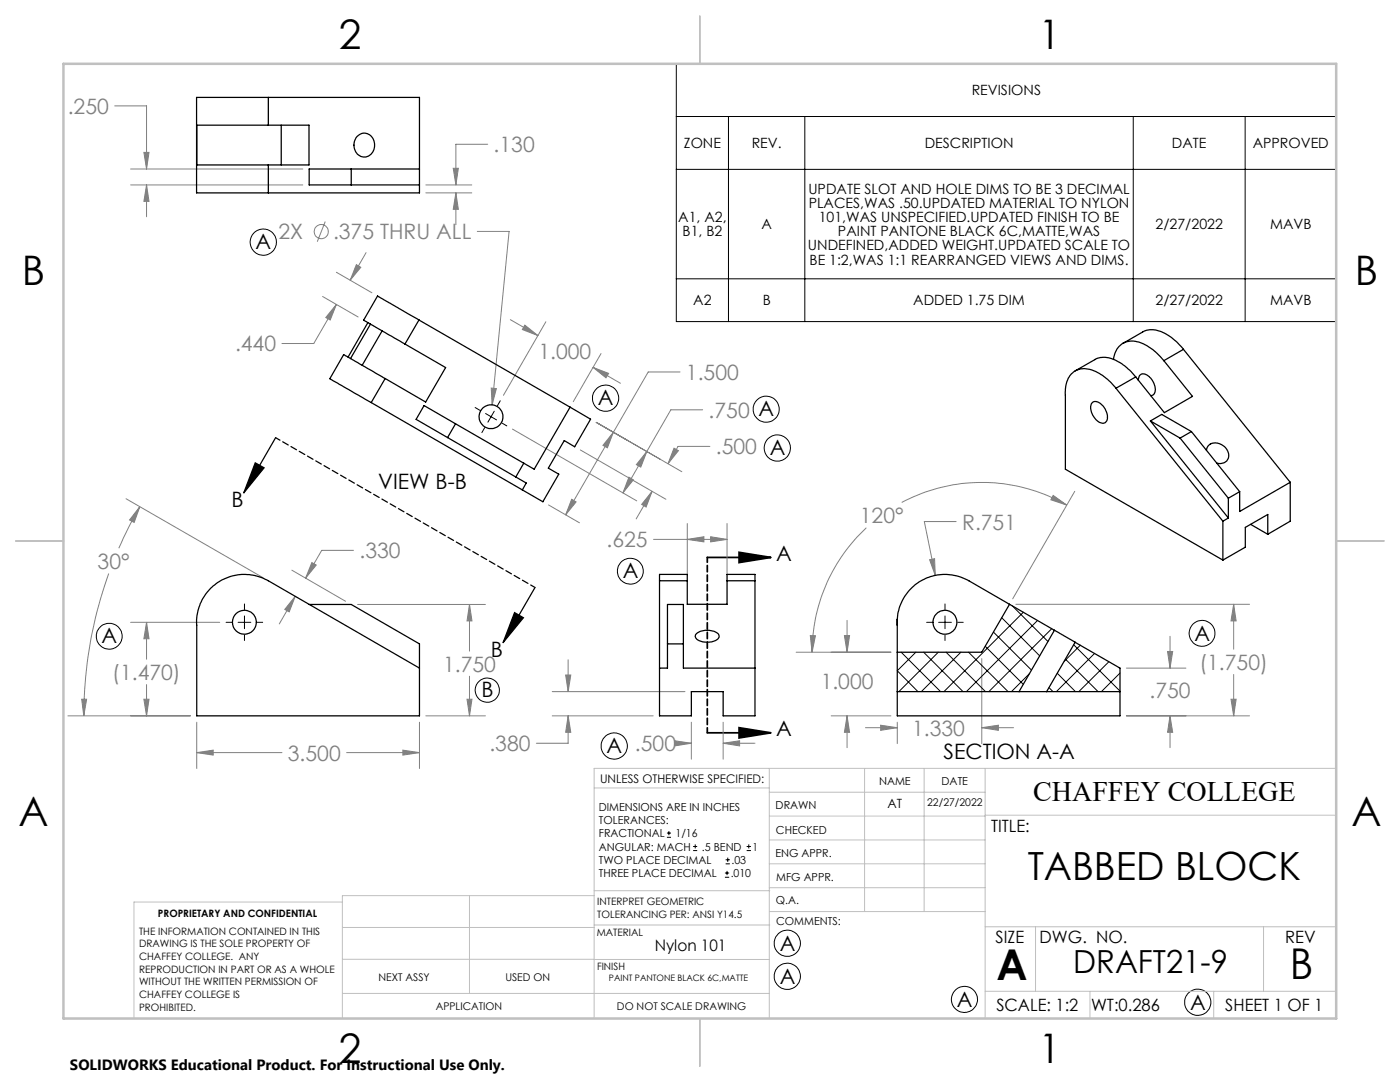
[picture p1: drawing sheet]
<svg xmlns="http://www.w3.org/2000/svg" width="279mm" height="216mm" viewBox="0 0 279 216" stroke-linecap="round" stroke-linejoin="round" font-family="sans-serif">
<g fill="none" stroke="#808080" stroke-width=".2">
<path d="M22.9 21.1h6.3v12.6M26.1 36.9h34.3M26.1 33.7h34.3M28.7 30.4h1l-.5 3.3zM29.2 36.9v6.4M29.2 36.9l.5 3.3h-1zM85 36.9h9.2M85 38.5h9.2M90.5 33.6h1l-.5 3.3zM91 38.5v6.3M91 38.5l.5 3.3h-1zM97.3 28.8h-6.3v8.1"/>
<path d="M64.4 59.2l7.1 4.1M64.9 44.2l-1.6 4M67.1 54.3l7.1 4.1M71.1 52.8l.9 .5-2.1 2.6zM73.1 50.4l-3.2 5.5M95.2 46.2h6.4l-3.4 34.6M67.1 60.7l-1.2 3.2-.9-.5zM67.1 60.7l-4.5 7.8h-6.3M98 77.4l1.1 .1-.9 3.3zM101.8 63.8l5.6 3.2M104.7 64.9l2.7 2.1-3.2-1.2zM108.9 64.2l-8.4 14.7"/>
<path d="M118.4 73.3l3.1 1.2-.6 .9zM118.4 73.3l5.4 3.2M119.9 70.6l-5.5 9.6M135.7 74.2h-6.3l-7 12.1M25.2 99.5l27.3 15.8M102.3 85.6l24.8 14.3M114.1 99.6l.9 .6-2.1 2.5zM115.8 89.8l17.1 9.8M119 84.3l17.1 9.8M122.4 86.3l-1.2 3.1-.9-.5zM122.4 86.3l-9.5 16.4M125.5 95.2l.9 .5-2.1 2.7z"/>
<path d="M129.1 90.1l-1.2 3.1-.9-.5zM129.1 90.1l-4.8 8.3M130.1 98l-1.2 3.2-.8-.6zM130.1 98l-3.1 5.5M134.5 89.4l.9 .5-2.1 2.6zM140.2 81.8h-6.3l-4.8 8.3M141.7 89.1h-6.4l-2 3.4M210.2 98.8l2.7 2-3.2-1.1zM214.5 98l-12.4 21.5M21.7 114.4a84.5 84.5 0 0 0-5 28.4M27.9 101.1l-1.1 3.1-.9-.4zM27.9 101.1l-2.2 4.1-2 4.2"/>
<path d="M58.2 113.8l10.8 6.2M58.9 119l-3.2 5.5M58.9 119l-1.2 3.1-.9-.5zM62.2 112.3l.9 .4-2.1 2.7zM70.6 109.8h-6.4l-3.2 5.6M109.5 100.8l6.1 3.5M130.4 107.6h14.7M137.2 104.5v10.1M137.2 107.6l3.3-.5v1zM141.8 107.1l3.3 .5-3.3 .5zM145.1 104.5v10.1M172.9 105.3a33.9 33.9 0 0 0-10.8 24.8"/>
<path d="M180 100.3a34.1 34.1 0 0 1 32.9 .5M185.5 111.7l1-.2 .2 3.3zM190.8 104.1h-6.3l2.2 10.7M16.3 139.5h1l-.6 3.3zM26.1 124.2h17.8M28.7 139.5h1l-.5 3.3zM29.2 124.2v7.4M29.2 136.6v6.2M29.2 124.2l.5 3.3h-1zM71.4 120.6h25.5M93.2 139.5h1l-.5 3.3zM93.7 120.6l.5 3.3h-1z"/>
<path d="M93.7 120.6v9.3M93.7 134.9v7.9M110.2 138h26.5M112.9 134.7h1l-.5 3.3zM113.4 131.7v6.3M158.9 130.1h18.9M161.7 126.8l1 .1-.6 3.2zM168.5 126.8h1l-.4 3.3zM169.1 123.8v6.3M195.9 131.4v17M202.7 120.6h46.7M224.8 133.3h11.9"/>
<path d="M233 130h1l-.5 3.3zM233.5 127v6.3M245.7 139.5h1l-.5 3.3zM246.2 120.6l.5 3.3h-1zM246.2 120.6v8.9M246.2 134.6v8.2M13.5 142.8h24.5M39.3 144.1v9.3M39.3 150.2h17M39.3 150.2l3.2-.5v1zM69.2 150.2h14.5M80.4 149.7l3.3 .5-3.3 .5z"/>
<path d="M83.7 144.1v9.3M85 142.8h11.9M110.2 142.8h20.2M113.4 142.8v5.5h-6.4M113.4 142.8l.5 3.3h-1zM134.7 147.8l3.3 .5-3.3 .5zM136.1 148.3h1.9M138 144.1v7.4M144.3 148.3h6.4M144.3 144.1v7.4M144.3 148.3l3.3-.5v1zM165.9 142.8h11.9"/>
<path d="M169.1 142.8v6.4M169.1 142.8l.4 3.3h-1zM172.7 145.2h6.4M175.8 144.7l3.3 .5-3.3 .5zM179.1 144.1v4.3M195.9 145.2l3.3-.5v1zM195.9 145.2h6.4M224.8 142.8h24.6M233.5 142.8l.5 3.3h-1zM233.5 142.8v6.4"/>
<circle cx="64.1" cy="46.2" r="1.4"/>
</g>
<g fill="none" stroke="#000" stroke-width=".2">
<path d="M135 12.7h131.7v51.5h-131.7zM135 23.2h131.7M135 33.8h131.7M145.4 23.2v41M160.6 23.2v41M226.2 23.2v41M248.5 23.2v41M135 55.6h131.7M99.8 80l-.5 1M94.8 81.3l1 .6M96.7 85.3l-.5 1M96.9 82.5l2.2 1.3"/>
<path d="M98.6 82.1l-1.2 2.1M100.2 84.4l.9 .6M45.1 124.2h1.1M47.5 124.2h2.6M48.8 120.5v1.1M48.8 122.9v2.5M48.8 126.7v1.1M51.3 124.2h1.1M184.9 124.2h1.2M187.3 124.2h2.6M188.6 120.5v1.1M188.6 122.9v2.5"/>
<path d="M188.6 126.7v1.1M191.1 124.2h1.1M133.1 167.1h.8M133.1 166.2h.8M133.5 165.8v.9M138.3 169.7h.8M138.3 168.9h.8M138.7 168.5v.8M144.7 175h.8M144.7 174.2h.8M144.8 172.4h.9M144.8 171.6h.9"/>
<path d="M145.1 173.8v.8M145.2 171.1v.9M149 169.7h.9M149 168.9h.9M149.4 168.5v.8"/>
<circle cx="52.6" cy="48.3" r="2.62"/>
<circle cx="120.9" cy="79.5" r="2.63"/>
<circle cx="152.9" cy="81.6" r="2.6"/>
<circle cx="155.1" cy="89.4" r="2.62"/>
<circle cx="125.8" cy="114" r="2.58"/>
<circle cx="21.8" cy="127" r="2.58"/>
<circle cx="97.2" cy="137.7" r="2.42"/>
<circle cx="239.9" cy="126.4" r="2.59"/>
<circle cx="122.6" cy="148.9" r="2.62"/>
<circle cx="157.1" cy="194.8" r="2.63"/>
<circle cx="157.1" cy="188.2" r="2.63"/>
<circle cx="192.5" cy="199.4" r="2.61"/>
<circle cx="239" cy="200" r="2.62"/>
</g>
<path d="M50.9 92.4l1.8 .9-4.1 5.1zM55 87.3l-6.4 11.1M106.8 117.3l-6.4 10.9M102.7 122.2l1.8 1.1-4.1 4.9z" fill="none" stroke="#000" stroke-width=".25"/>
<path d="M141.1 111.2h12.7M147.5 110.2l6.3 1-6.3 1.1zM141.1 146.2h12.7M147.5 145.2l6.3 1-6.3 1z" fill="none" stroke="#000" stroke-width=".35"/>
<path d="M106.8 117.2l-51.8-29.9" fill="none" stroke="#000" stroke-width=".25" stroke-dasharray="1.3 .6" stroke-dashoffset=".3"/>
<path d="M141.2 111.2v35" fill="none" stroke="#000" stroke-width=".35" stroke-dasharray="1.3 .6" stroke-dashoffset=".3"/>
<g fill="none" stroke="#c0c0c0" stroke-width=".2">
<path d="M118.6 157.2h34.9M153.5 153.3v49.9M153.5 158.1h43.1M172.5 153.3v28.6M184.4 153.3v28.6M196.6 153.3v49.9M266.7 153.3h-148.1v49.9M68.3 180h-41.6v23.2M93.7 178.7v19.5M118.6 178.7h-50.3v24.5M118.6 177.7h35M153.5 167.6h43.1"/>
<path d="M153.5 162.8h43.1M153.5 172.4h43.1M153.5 177.1h43.1M196.6 162.7h70.1M68.3 198.2h85.2M68.3 191.4l85.2 .1M68.3 185.1h50.3M118.6 184.6h35M153.6 181.9h43M196.6 197.8h70.1M196.6 184.9h70.1M206.7 184.9v12.9"/>
<path d="M217.5 197.8v5.4M242.2 197.8v5.4M252.2 184.9v12.9"/>
</g>
<path d="M139.7 3.2v9.5M3.1 107.9h9.6M266.7 107.9h9.5M139.7 203.2v9.6" fill="none" stroke="#c0c0c0" stroke-width=".25"/>
<path d="M12.7 12.7h254v190.5h-254z" fill="none" stroke="#c0c0c0" stroke-width=".5"/>
<g fill="#000">
<path d="M147.5 110.2l6.3 1-6.3 1.1zM147.5 145.2l6.3 1-6.3 1z"/>
<path d="M102.7 122.2l1.8 1.1-4.1 4.9zM50.9 92.4l1.8 .9-4.1 5.1z"/>
</g>
<path d="M27.9 101.1l-1.1 3.1-.9-.4zM16.3 139.5h1l-.6 3.3zM28.7 139.5h1l-.5 3.3zM29.2 124.2l.5 3.3h-1zM58.9 119l-1.2 3.1-.9-.5zM62.2 112.3l.9 .4-2.1 2.7zM93.2 139.5h1l-.5 3.3zM93.7 120.6l.5 3.3h-1zM39.3 150.2l3.2-.5v1zM80.4 149.7l3.3 .5-3.3 .5zM29.2 36.9l.5 3.3h-1zM28.7 30.4h1l-.5 3.3zM91 38.5l.5 3.3h-1zM90.5 33.6h1l-.5 3.3zM137.2 107.6l3.3-.5v1zM141.8 107.1l3.3 .5-3.3 .5zM113.4 142.8l.5 3.3h-1zM112.9 134.7h1l-.5 3.3zM134.7 147.8l3.3 .5-3.3 .5zM144.3 148.3l3.3-.5v1zM210.2 98.8l2.7 2-3.2-1.1zM161.7 126.8l1 .1-.6 3.2zM185.5 111.7l1.2 3.1-.2-3.3zM169.1 142.8l.4 3.3h-1zM168.5 126.8h1l-.4 3.3zM245.7 139.5h1l-.5 3.3zM246.2 120.6l.5 3.3h-1zM233.5 142.8l.5 3.3h-1zM233 130h1l-.5 3.3zM175.8 144.7l3.3 .5-3.3 .5zM195.9 145.2l3.3-.5v1zM71.1 52.8l.9 .5-2.1 2.6zM67.1 60.7l-1.2 3.2-.9-.5zM114.1 99.6l.9 .6-2.1 2.5zM122.4 86.3l-1.2 3.1-.9-.5zM125.5 95.2l.9 .5-2.1 2.7zM129.1 90.1l-1.2 3.1-.9-.5zM130.1 98l-1.2 3.2-.8-.6zM134.5 89.4l.9 .5-2.1 2.6zM118.4 73.3l3.1 1.2-.6 .9zM104.7 64.9l2.7 2.1-3.2-1.2zM98 77.4l.2 3.4 .9-3.3z" fill="#808080"/>
<g fill="none" stroke="#000" stroke-width=".25">
<path d="M53.6 19.4h-14.4v19.1h14.4M53.6 19.4h30.1v19.1h-30.1M53.6 19.4v5.6M53.6 25h-14.3v7.9h14.3M53.6 32.9v5.6M53.6 25h8.1v7.9h-8.1M56.1 25v7.9M70.1 33.7v3.2M71.2 27.3a2.08 2.08 0 0 1 2.5-.4 2.08 2.08 0 0 1 1.1 2.3 2.05 2.05 0 0 1-2.1 2.1 2.05 2.05 0 0 1-2-2.2v-.9zM83.7 33.7h-22v3.2h22M73.4 64.4l-3.9 6.9M73.9 64.7l-3.9 6.8"/>
<path d="M76.3 66l-4 6.9M76.9 75.5l-8.3-4.7-2.8 4.8 8.3 4.7M76.9 75.5l-2.8 4.8M80.8 68.7l8.1 4.6-4 6.9-8-4.7M83.6 63.9l-8.2-4.8-2.8 4.8 8.2 4.8M83.6 63.9l30.2 17.3M83.6 63.9l-2.8 4.8M214.6 74l3.9-2.2a4.9 4.9 0 0 1 5.1 .6l1.9 1.5 1.2 1.3M222.2 71.7a3.8 3.8 0 0 1 5.7-3.2 10.9 10.9 0 0 1 4.4 3.5M222.7 77.5a9.1 9.1 0 0 0-6.4-3.9 3.8 3.8 0 0 0-3.6 3.8l-.1 16.2 31.5 18.2M222.7 77.5l21.4 26.5M224.1 68.5l3.9-2.2a5 5 0 0 1 5.5 .8l1.3 1.1 1.4 1.5"/>
<path d="M226.7 75.2l-4 2.3M227.2 75.9a1.09 1.09 0 0 1 .6-1.2 1.09 1.09 0 0 1 1.3 .3 3.2 3.2 0 0 1 1.3 3.6l-.7 .4M232.3 72l5.7 7.1-5.6 3.2-5.7-7.1M236.2 69.7l21.3 26.5M236.2 69.7l-3.9 2.3M74.1 80.3l34.2 19.8 3.2-5.5-2.1-1.2 3.2-5.5 2.1 1.2 3.2-5.5-4.1-2.4M90.9 84.6l-1.6 2.7M104.5 92.4l-1.6 2.8M113.8 81.2l-7.2 12.4-22-12.7-1.6 2.8 22 12.7-.8 1.4M218 80.3a1.66 1.66 0 0 1 2.2 .8 2.67 2.67 0 0 1 .5 3.1 1.67 1.67 0 0 1-2.3-.9 2.54 2.54 0 0 1-.4-3zM229.6 84l2.2-1.3 6 3.4M229.6 84l15.5 19.4"/>
<path d="M229.6 84l5.9 3.4M235.5 87.4l9.6 12M237.8 86.1l-2.3 1.3M237.8 86.1l9.6 12M240.8 89.9a1.88 1.88 0 0 1 3-1.2 2.08 2.08 0 0 1 .7 3.5l-.9 .3-.8-.1M245.1 99.4v4M247.4 98.1l-2.3 1.3M257.5 96.2l-10.1 5.9v-4M257.5 96.2v7.8l-4.5 2.6M131.6 115.9v-1.3h5.6v1.3M131.6 115.9v26.9h6.4v-4.8h6.3v4.8h6.4v-26.9M131.6 115.9h5.6"/>
<path d="M137.2 115.9v4.7h7.9v-4.7M145.1 115.9v-1.3h5.6v1.3M145.1 115.9h5.6M244.1 104v7.8M245.1 103.4l-1 .6M249.6 104.6l3.4 2M253 106.6v-3.9l-4.5 2.5v4l-4.4 2.6M61.7 120.6h8.4l13.6 7.9v14.3h-44.4v-18.1a9.5 9.5 0 0 1 14.3-8.8l30.1 17.4M131.6 133.3h1.6v-12.7h3.2v12.7h14.3M133.2 128.5h3.2M139 126.5a3.5 3.5 0 0 1 4.4 .1 1.07 1.07 0 0 1-1.1 1.4 3.2 3.2 0 0 1-3.5-.8l-.1-.3zM179.1 123.6v1.1"/>
<path d="M179.1 123.6a9.5 9.5 0 0 1 14.3-7.7l17 9.9M179.1 123.6v19.2h44.4v-9.5l-8.9-5.1M179.1 138h24.3M201.5 120.6l-5.6 9.5h-16.8M203.4 138h5.5M208.9 138h14.6M210.4 125.8l4.2 2.4M210.4 125.8l-7 12.2M214.6 128.2l-5.7 9.8"/>
<circle cx="98" cy="83.1" r="2.38"/>
<circle cx="48.8" cy="124.2" r="2.38"/>
<circle cx="188.6" cy="124.2" r="2.37"/>
</g>
<g fill="none" stroke="#000" stroke-width=".2">
<path d="M179.8 130.1l7.9 7.9M182.8 130.1l-3.7 3.7 4.1 4.2M184.3 130.1l7.9 7.9M187.3 130.1l-7.9 7.9M188.8 130.1l7.9 7.9M191.8 130.1l-7.9 7.9M193.3 130.1l7.9 7.9M196.6 129l7.6 7.6M198.3 126.1l7.5 7.6M199.9 123.3l7.6 7.6M202 120.9l7.2 7.1M204.2 122.2l-15.8 15.8"/>
<path d="M205.5 134.4l-3.6 3.6M207 123.8l-14.1 14.2M209.3 137.2l.8 .8M209.9 125.4l-12.6 12.6M211 134.3l3.6 3.7M212.6 131.5l6.5 6.5M214.3 128.7l9.2 9.2M215.6 128.7l-3.2 3.3M218.4 130.4l-7.6 7.6M221.3 132l-6 6M223.3 133.2l.2 .2M223.5 134.3l-3.7 3.7"/>
</g>
<g font-size="8.5">
<text x="198.9" y="195.5">A</text>
<text x="257.4" y="195.4">B</text>
</g>
<g font-size="8.1">
<text x="67.6" y="9.7">2</text>
<text x="207.3" y="9.7">1</text>
<text x="4.4" y="57">B</text>
<text x="270.4" y="57">B</text>
<text x="3.7" y="164.9">A</text>
<text x="269.7" y="164.9">A</text>
<text x="67.6" y="212.2">2</text>
<text x="207.3" y="212.2">1</text>
</g>
<text font-size="7.8" x="205.1" y="175.7">TABBED BLOCK</text>
<text font-size="6.3" x="214.2" y="194.1">DRAFT21-9</text>
<text font-size="5.6" x="206.2" y="159.8">CHAFFEY COLLEGE</text>
<g font-size="4.2" fill="#808080">
<text x="13.5" y="22.7">.250</text>
<text x="98.5" y="30.4">.130</text>
<text x="55.6" y="47.7">2X</text>
<text x="66.5" y="47.8">.375 THRU ALL</text>
<text x="46.9" y="70.1">.440</text>
<text x="107.5" y="71.6">1.000</text>
<text x="136.9" y="75.8">1.500</text>
<text x="141.4" y="83.4">.750 A</text>
<text x="142.9" y="90.6">.500 A</text>
<text x="171.6" y="104.4">120°</text>
<text x="192" y="105.7">R.751</text>
<text x="19.5" y="113.5">30°</text>
<text x="71.8" y="111.4">.330</text>
<text x="121" y="109.2">.625</text>
<text x="22.4" y="135.7">(1.470)</text>
<text x="88.4" y="134">1.750</text>
<text x="163.8" y="137.5">1.000</text>
<text x="239.4" y="133.6">(1.750)</text>
<text x="229.4" y="139.3">.750</text>
<text x="97.7" y="149.9">.380</text>
<text x="182" y="146.8">1.330</text>
<text x="57.5" y="151.8">3.500</text>
</g>
<g font-size="4.2">
<text x="51" y="49.8">A</text>
<text x="119.3" y="80.9">A</text>
<text x="46.2" y="101.1">B</text>
<text x="75.5" y="97.6">VIEW B-B</text>
<text x="154.9" y="112">A</text>
<text x="124.3" y="115.4">A</text>
<text x="20.3" y="128.4">A</text>
<text x="98" y="131">B</text>
<text x="238.4" y="127.8">A</text>
<text x="96.1" y="139.1">B</text>
<text x="154.9" y="146.9">A</text>
<text x="121.1" y="150.3">A .500</text>
<text x="188.3" y="151.5">SECTION A-A</text>
<text x="155.6" y="189.7">A</text>
<text x="155.6" y="196.3">A</text>
<text x="191" y="200.9">A</text>
<text x="237.5" y="201.5">A</text>
</g>
<g font-size="3.4">
<text x="197.8" y="166">TITLE:</text>
<text x="198.7" y="188.1">SIZE</text>
<text x="207.5" y="188.1">DWG. NO.</text>
<text x="256.5" y="188.2">REV</text>
<text x="198.8" y="201.7">SCALE: 1:2</text>
<text x="217.7" y="201.8">WT:0.286</text>
<text x="244.5" y="201.7">SHEET 1 OF 1</text>
</g>
<text font-size="3.2" x="130.7" y="189.8">Nylon 101</text>
<text font-size="3" x="14" y="213.5">SOLIDWORKS Educational Product. For Instructional Use Only.</text>
<g font-size="2.8">
<text x="193.9" y="19">REVISIONS</text>
<text x="136.5" y="29.6">ZONE</text>
<text x="150" y="29.6">REV.</text>
<text x="184.5" y="29.6">DESCRIPTION</text>
<text x="233.9" y="29.6">DATE</text>
<text x="250" y="29.6">APPROVED</text>
<text x="161.3" y="38.7">UPDATE SLOT AND HOLE DIMS TO BE 3 DECIMAL</text>
<text x="161.4" y="41.5">PLACES,WAS .50.UPDATED MATERIAL TO NYLON</text>
<text x="135.4" y="44.3">A1, A2,</text>
<text x="136.2" y="47.2">B1, B2</text>
<text x="152" y="45.7">A</text>
<text x="163.4" y="44.3">101,WAS UNSPECIFIED.UPDATED FINISH TO BE</text>
<text x="167.2" y="47.2">PAINT PANTONE BLACK 6C,MATTE,WAS</text>
<text x="230.6" y="45.7">2/27/2022</text>
<text x="253.5" y="45.7">MAVB</text>
<text x="161.3" y="50">UNDEFINED,ADDED WEIGHT.UPDATED SCALE TO</text>
<text x="161.6" y="52.8">BE 1:2,WAS 1:1 REARRANGED VIEWS AND DIMS.</text>
<text x="138.4" y="60.9">A2</text>
<text x="152.2" y="60.9">B</text>
<text x="182.3" y="60.9">ADDED 1.75 DIM</text>
<text x="230.6" y="60.9">2/27/2022</text>
<text x="253.5" y="60.9">MAVB</text>
</g>
<text font-size="2.5" x="177.1" y="161.3">AT</text>
<text font-size="2.4" x="119.8" y="156.2">UNLESS OTHERWISE SPECIFIED:</text>
<g font-size="2.2">
<text x="119.5" y="161.8">DIMENSIONS ARE IN INCHES</text>
<text x="154.8" y="161.4">DRAWN</text>
<text x="175.4" y="156.6">NAME</text>
<text x="187.9" y="156.7">DATE</text>
<text x="119.5" y="164.4">TOLERANCES:</text>
<text x="119.5" y="167.1">FRACTIONAL</text>
<text x="134.8" y="167.1">1/16</text>
<text x="154.9" y="166.3">CHECKED</text>
<text x="119.5" y="172.4">TWO PLACE DECIMAL</text>
<text x="119.5" y="169.7">ANGULAR: MACH</text>
<text x="140.1" y="169.7">.5 BEND</text>
<text x="146" y="172.4">.03</text>
<text x="150.2" y="169.7">1</text>
<text x="154.8" y="171">ENG APPR.</text>
<text x="119.5" y="175">THREE PLACE DECIMAL</text>
<text x="145.8" y="175">.010</text>
<text x="154.9" y="175.7">MFG APPR.</text>
<text x="154.9" y="180.4">Q.A.</text>
<text x="154.9" y="184.6">COMMENTS:</text>
</g>
<g font-size="2.1">
<text x="185" y="160.7">22/27/2022</text>
<text x="75.5" y="195.7">NEXT ASSY</text>
<text x="100.9" y="195.7">USED ON</text>
<text x="86.9" y="201.5">APPLICATION</text>
<text x="123.1" y="201.6">DO NOT SCALE DRAWING</text>
</g>
<g font-size="2">
<text x="31.5" y="182.9">PROPRIETARY AND CONFIDENTIAL</text>
<text x="119.2" y="180.6">INTERPRET GEOMETRIC</text>
<text x="119.2" y="183.1">TOLERANCING PER: ANSI Y14.5</text>
<text x="27.8" y="186.5">THE INFORMATION CONTAINED IN THIS</text>
<text x="27.8" y="189">DRAWING IS THE SOLE PROPERTY OF</text>
<text x="27.8" y="191.6">CHAFFEY COLLEGE. ANY</text>
<text x="119.1" y="186.7">MATERIAL</text>
<text x="27.8" y="194.1">REPRODUCTION IN PART OR AS A WHOLE</text>
<text x="27.8" y="196.6">WITHOUT THE WRITTEN PERMISSION OF</text>
<text x="119.1" y="193.5">FINISH</text>
<text x="27.8" y="199.1">CHAFFEY COLLEGE IS</text>
<text x="27.8" y="201.7">PROHIBITED.</text>
</g>
<text font-size="1.8" x="121.5" y="195.7">PAINT PANTONE BLACK 6C,MATTE</text>
</svg>
